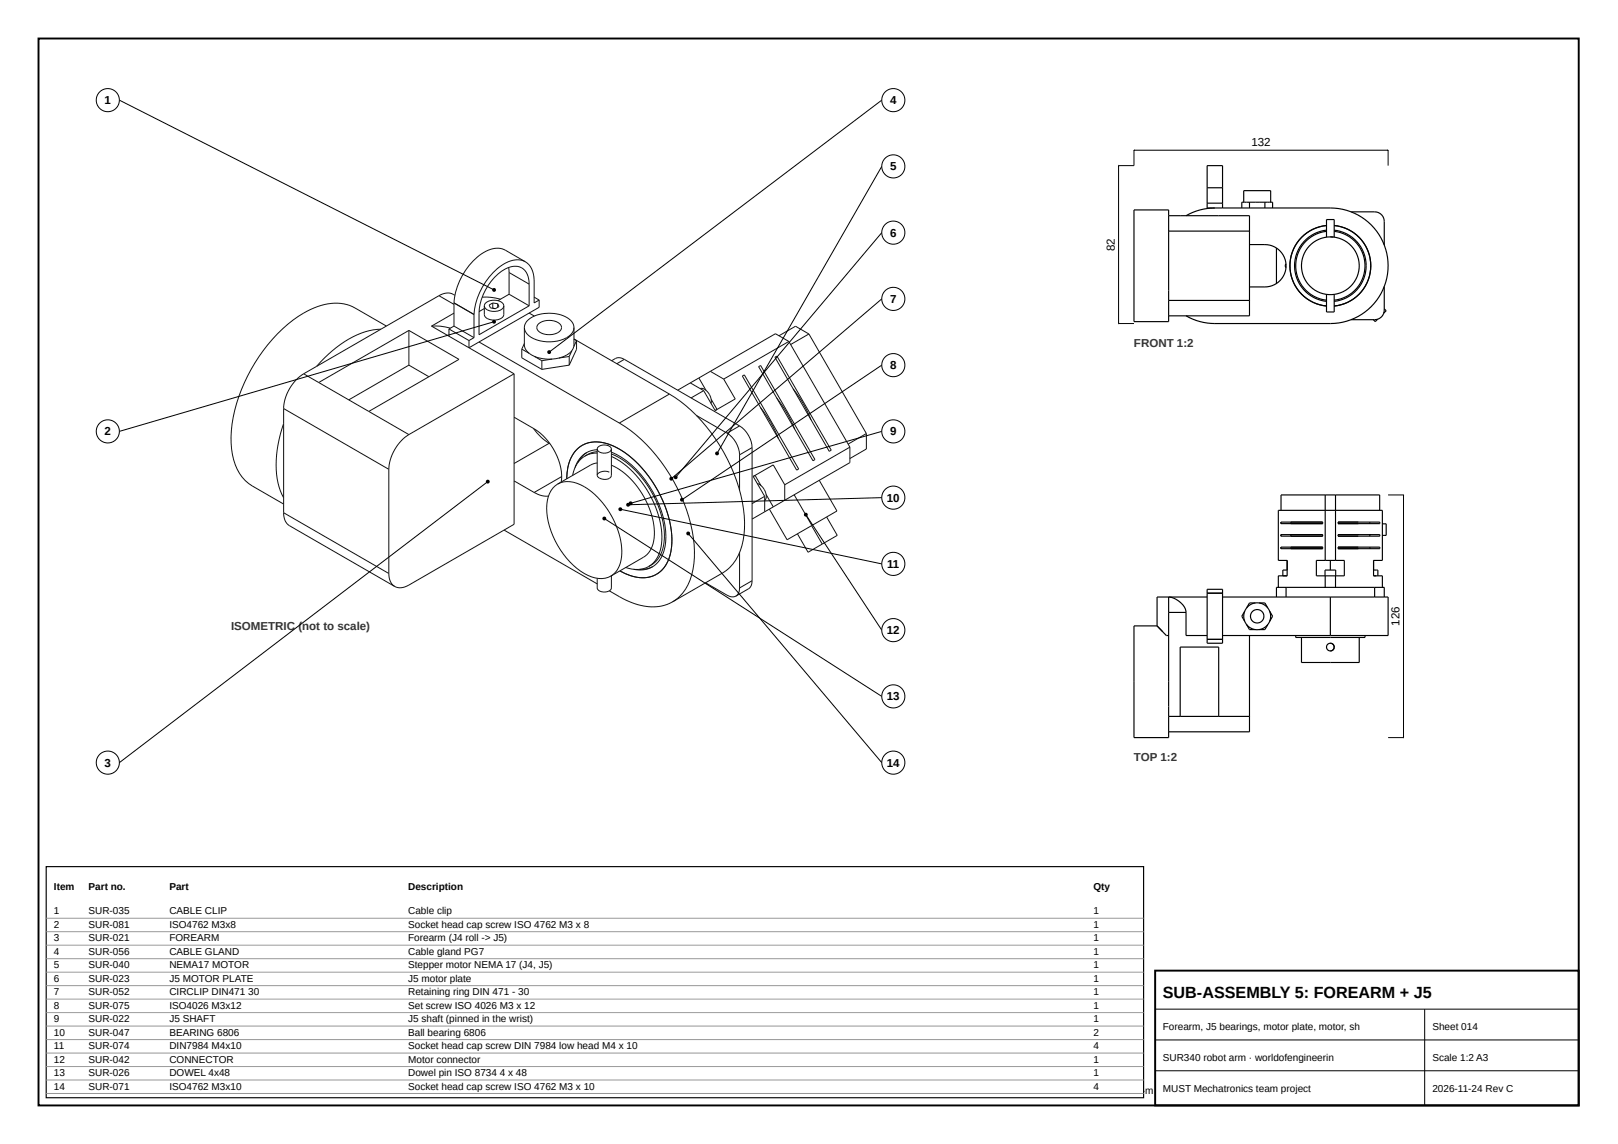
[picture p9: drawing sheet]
<svg xmlns="http://www.w3.org/2000/svg" width="420mm" height="297mm" viewBox="0 0 420 297" stroke-linecap="round" stroke-linejoin="round" font-family="sans-serif">
<path d="M10 10h400v277h-400zM300 252h110v35h-110z" fill="none" stroke="#000" stroke-width=".5"/>
<path d="M31 26l97.3 49.3M360.5 43v-4h-66v4h-4v41h4M360.5 128.5h4v63h-4M300 262h110M300 270h110M300 278h110M370 262v25" fill="none" stroke="#000" stroke-width=".26"/>
<g fill="none" stroke="#111" stroke-width=".26">
<path d="M114 76.8l-15.1 8.7M114 76.8l3.9 2.2M117.9 78.6v6.1M117.9 78.6l5.2 3M117.9 78.6h.1M118.1 76.7a3.5 3.5 0 0 0-4.1 .1M125.2 77.1a13.6 13.6 0 0 1 4.8 .6M125.8 79.4v2.5a3.2 3.2 0 0 0 5 0v-2.5M125.8 79.4v.3a3.2 3.2 0 0 0 5-.1v-.2M125.8 79.4a2.71 2.71 0 0 1 3.5-1.4l1.1 .6 .4 .8M128 78.7l-1 .5 .4 .7 1.3 .2M128 78.7l1.2 .2"/>
<path d="M128 78.7l-.1 1.3M129.2 78.9l.4 .7-1 .5M129.2 78.9v.9M132.1 69.5l.1 1.3M132.2 70.8v5.6M132.2 76.4l-2.9 1.7M132.2 70.8l5.2 3M132.2 76.4l5.2 3M136.4 68l-5.2-3a5.9 5.9 0 0 0-6.1 .9 17.5 17.5 0 0 0-7.2 12.7M136.4 68a5.3 5.3 0 0 1 2.3 4.6v6l1.3-.7M136.4 68a6.1 6.1 0 0 0-6.7 1.3 17.6 17.6 0 0 0-6.6 12.3M137.4 73.8a4.1 4.1 0 0 0-3-4.6 7.1 7.1 0 0 0-6 2.8 14.4 14.4 0 0 0-4 9.3v5.6l13-7.5"/>
<path d="M137.4 73.8v5.6M138.7 77.1l1.3 .8M140 77.9v1.9l-18.2 10.5v-1.9M78.9 97a11.5 11.5 0 0 0-5.2 9.1M78.9 97l27.3 15.8M82.2 95.1l-3.3 1.9M98.9 85.5a22.7 22.7 0 0 0-14.7 7.5l-2 2.1M98.9 85.5l-16.7 9.6M100.3 84.6l-8.1-4.6a12.3 12.3 0 0 0-11.5 .3 38.2 38.2 0 0 0-17.3 19.1 30.7 30.7 0 0 0-2.7 20 11 11 0 0 0 4.8 6.8l8.2 4.7M106.2 85.8l-23.4 13.5M106.2 85.8l13 7.5-23.4 13.5M106.2 94.8l-15.6 9"/>
<path d="M106.2 85.8v9M106.2 94.8l5.2 3M112.1 84.7a13.5 13.5 0 0 1 4.9 .5M112.1 84.7l21.4 12.3M116.6 85.4v1.9M116.6 85.4l5.2 3M117.9 81.3l-5.8 3.4M117.9 84.7l-1.3 .7M117.9 84.7l5.2 3M123.1 81.6h.1M123.1 81.6v6.1M123.1 87.7l-1.3 .7"/>
<path d="M124.4 88.8l36.4 21M125.8 80.1l-1.4 .8M133.5 97v39.1l-27.3 15.8a3.7 3.7 0 0 1-3.7 .4M133.5 97l-27.3 15.8M135.5 90.6v2.3l5.2 3M135.5 90.6l2 1.2M136.2 85v4.8l.3 .9 1 1.1M136.2 85a4.4 4.4 0 0 0 4 3.5 8.4 8.4 0 0 0 8.4-2l.5-1.5M136.2 85a4.4 4.4 0 0 1 4-3.4 8.4 8.4 0 0 1 8.4 2l.5 1.4M136.2 89.2l-.7 1.4M137.4 81.3l1.4 .8M137.5 91.8l1.3 .7"/>
<path d="M138.8 92.5l.5 .2a10.6 10.6 0 0 0 4.1 .5M138.8 92.5l1.9 1.1M139.9 84a4.6 4.6 0 0 1 5.7 .3 1.64 1.64 0 0 1-1.5 2.4 4.2 4.2 0 0 1-4.6-1.1l-.1-.3a1.29 1.29 0 0 1 .5-1.3zM140.7 93.6v2.3M143.4 93.2l-2.7 .4M145.2 93l-1.8 .2M147.8 92.5v2.3M147.8 94.8l-7.1 1.1M147.8 92.5l-2.6 .5M148.5 91l-1.3 1.2-2 .8M148.5 91l-.7 1.5M149 90l-.5 1"/>
<path d="M149.1 88l24.7 14.3M149.1 88.1l.6 .3M149.1 85l-.1 5M149.7 88.4v2.3l-1.9 4.1M149.7 88.4l-.7 1.6M162.1 93.3l-1.5-.4-1.8 .7M162.1 93.3l30 17.3M162.1 93.3l-1.9 1.1M179.3 99.4l-3.3 1.9M179.3 99.4l3.4 2M181.5 98.1l1.8 3.2M184.5 96.4l3.4 2"/>
<path d="M184.5 96.4l-5.2 3M187.9 98.4l3 5.2-5.2 3M192.8 97.6l.5-.3 14.1 24.5-.5 .3zM197 95.2l.5-.3 14.1 24.4-.5 .3zM201.2 92.7l.6-.3 14.1 24.5-.5 .3zM204.9 88.6l15.8 27.5M204.9 88.6l-3.5-2-16.9 9.8M204.9 88.6l-17 9.8M210.1 86.7l-4.8 2.7M210.1 86.7l14.9 25.9M210.1 86.7l-3.5-2-4.3 2.5M73.7 109.9a26.8 26.8 0 0 0-.9 17.5l.9 1.8"/>
<path d="M73.7 106.1v27M73.7 106.1l27.3 15.7M106.2 112.8a11.5 11.5 0 0 0-5.2 9M133.5 108.3l5.2 3a15.3 15.3 0 0 1 7.1 13.8M138.5 111.2l2 2.3 2.1 1.6M142.6 115.1l.2 .1M142.6 115.1l-9.1 5.2M151.2 115.6a8.7 8.7 0 0 1 8.3 .3 29.3 29.3 0 0 1 14 17.7 16.5 16.5 0 0 1-.6 13.2 6.8 6.8 0 0 1-2.4 2.3M151.2 115.6a9.4 9.4 0 0 0-4 8.7M151.2 115.6a9.3 9.3 0 0 1 9 .6 30 30 0 0 1 14.3 24 9.9 9.9 0 0 1-3.5 8.6l-.5 .3M151.9 118.4a7.1 7.1 0 0 0-3.2 5M152.4 117.5a6.4 6.4 0 0 0-2.3 2.6"/>
<path d="M155.1 116.7a6.2 6.2 0 0 0-5.8 4.7M155.1 117.6a6.1 6.1 0 0 0-3.2 .8M155.1 117.3l-1.3 .2-1.9 .9M155.1 116.6a2.19 2.19 0 0 0 3.5 .4l.2-.4M155.1 116.6a2.21 2.21 0 0 1 3.4-.6l.3 .6M155.1 116.6v6.8M158.8 117.4a24.7 24.7 0 0 1 13 15.4 15.8 15.8 0 0 1 0 11.9 6.2 6.2 0 0 1-7.2 3.1M158.8 116.6v6.8a2.1 2.1 0 0 1-3.4 .5l-.3-.5M158.8 118.5a25.3 25.3 0 0 1 12.9 18.6 10.8 10.8 0 0 1-2.1 9.1l-1.1 .9M158.8 117.9a24.1 24.1 0 0 1 12.5 14.4 15.8 15.8 0 0 1 .2 11.7l-1.3 1.8-1.7 1.3M160.8 109.8a43.4 43.4 0 0 1 18.6 26.2 23.7 23.7 0 0 1-.7 15.8 10.2 10.2 0 0 1-4.1 4.5M173.8 102.3a43.5 43.5 0 0 1 18.6 26.2 23.8 23.8 0 0 1-.7 15.8 10.3 10.3 0 0 1-4 4.5l-13.1 7.5"/>
<path d="M173.8 102.3l-13 7.5M180.9 107.9l7.9 4.6M181.8 100.9a3 3 0 0 1 2.9 3.3v.5M182.7 101.4l3 5.2M182.7 101.4l-3.2 1.9M184.7 103.7l1.5 2.6-.5 .3M188.8 112.5a7.1 7.1 0 0 1 3.3 5.6M192.1 110.6a7.2 7.2 0 0 1 3.2 5.6M192.1 118.1v9.2M192.1 110.6l-3.3 1.9M195.3 116.2v34.6M195.3 116.2l-3.2 1.9"/>
<path d="M197.5 105.8a32.1 32.1 0 0 1 4.7 8.1M201.7 103.4a33 33 0 0 1 4.7 8M206 100.9a32.5 32.5 0 0 1 4.6 8.1M220.7 116.1v4l-16.9 9.8M220.7 116.1l-16.9 9.8M225 112.6v4l-4.3 2.4M225 112.6l-4.7 2.7M73.7 133.1a3.7 3.7 0 0 0 1.5 3.4l27.3 15.8M73.7 133.1l27.3 15.8M101 121.8v27.1M130.9 137.6l24.2 14M133.5 124.8l5.2 3.1"/>
<path d="M138.7 127.9l1.9 .8 1.8 .1M144.8 125.7a7.8 7.8 0 0 1 8.4 1.6 21.3 21.3 0 0 1 8.2 17.3 6.4 6.4 0 0 1-2.8 5M144.8 125.7a7 7 0 0 0-2.8 6.3 21.3 21.3 0 0 0 10.7 17.4 6.5 6.5 0 0 0 5.9 .2M145.9 123.7l-7.2 4.2M155.1 120.2l-1.8 .6-8.5 4.9M158.2 122.6a2.42 2.42 0 0 0-3.1 .8M158.8 120.8a20.8 20.8 0 0 1 11.1 18.9 6.4 6.4 0 0 1-2.8 5l-8.5 4.9M195.6 123.7l.5-.3 1.5 2.6M195.6 123.7l5.2-3 3 5.2M195.6 123.7l3 5.2M196.7 125.5a3.4 3.4 0 0 1 2.1 4.2l-.2 .2M198.6 132.9l-3.3 1.9"/>
<path d="M198.6 128.9v4M198.6 128.9l-3.3 1.8M199 128.4l1.8 3.2M199.8 132.2l4.6 7.9 6.4-3.7M200.8 131.6l-2.2 1.3M203.8 129.9l-3 1.7M203.8 125.9v4M206.2 128.5l4.6 7.9M207.1 138.6l2.8 4.8 3.6-2.2M210.8 136.5l2.7 4.7M212.8 124.7l4.6 8-6.6 3.7M214.7 134.2l2.7 4.8-3.9 2.2"/>
<path d="M101 148.9a3.7 3.7 0 0 0 1.5 3.4M155.1 150.1v2.5a1.94 1.94 0 0 0 2.7 1l.4-.2M158.2 153.4a23.3 23.3 0 0 0 10.1 4.1 10.3 10.3 0 0 0 6.3-1.2M158.8 149.5v3.1l-.6 .8M161 148.2a9.8 9.8 0 0 0 9 1.1l.5-.2M168.5 147.1a7.1 7.1 0 0 1-6 .2M169.5 147.1a6.3 6.3 0 0 1-3.4 .7M183.2 151.3l6.2 3.5 .9 .2 .8-.2M192.1 152.6l-.3 1.3-.7 .9M192.1 143.5v9.1M195.3 150.8l-.2 1.3-.5 .6-3.5 2.1M195.3 150.8l-3.2 1.8"/>
</g>
<g fill="none" stroke="#000" stroke-width=".3">
<path d="M303.5 56v-1.5h-9v29h9v-1.5M303.5 56v4M303.5 56h21v4M313.5 48.8v5.2h32a15 15 0 0 1 15 15 15 15 0 0 1-15 15h-30a15 15 0 0 1-7.5-2M313.5 48.8v-5.8h4v5.8M313.5 48.8h4M313.5 52.8h4M314.7 54h.1M315.5 54a15 15 0 0 0-7.5 2M317.5 48.8v5.2M322.5 54v-1.5h8v1.5M323 52.5v-3h7v3"/>
<path d="M324.5 52.5v1.5M328.5 52.5v1.5M344.5 58.6a10.5 10.5 0 0 0-9.5 10.4 10.5 10.5 0 0 0 9.5 10.4M344.5 59.8a9.3 9.3 0 0 0-8.3 9.2 9.3 9.3 0 0 0 8.3 9.2M346.5 58.6a10.5 10.5 0 0 1 9.5 10.4 10.5 10.5 0 0 1-9.5 10.4 10.5 10.5 0 0 0 9.5-10.4 10.5 10.5 0 0 0-9.5-10.4zM346.5 59.8a9.3 9.3 0 0 1 8.3 9.2 9.3 9.3 0 0 1-8.3 9.2M350.9 55h6.1a2.49 2.49 0 0 1 2.5 2.5v6.1M303.5 60v18M303.5 78v4M303.5 78h21M303.5 60h21M324.5 78v4h-21"/>
<path d="M324.5 63.5h4a5.5 5.5 0 0 1 5.5 5.5 5.5 5.5 0 0 1-5.5 5.5h-4M324.5 60v18M331.5 64.4v9.2M334 68.5l-.2 .4 .2 .6M344.5 60.1a9 9 0 0 0-8 8.9 9 9 0 0 0 8 8.9M344.5 76.4v4.6h2v-4.6M344.5 61.6v-4.6h2v4.6M345.5 61.5h.8M346.5 60.1a9 9 0 0 1 8 8.9 9 9 0 0 1-8 8.9M359.5 74.4v6.1a2.49 2.49 0 0 1-2.5 2.5h-6.1M357.8 82.9l-.6 .6-.5-.5M359.5 80.2l.5 .5-.6 .6"/>
<path d="M332.7 132.5v-4h25.6v4M343.5 138.8h-8.3v.4h8.3M343.5 135.5h-8.3v.4h8.3M343.5 138.8h-10.8v.4h10.8M343.5 135.5h-10.8v.4h10.8M343.5 135.5v.4M343.5 138.8v.4M344.2 128.5v17M346.8 128.5v17M347.5 139.2h5.2M347.5 138.8h5.2M347.5 135.9h5.2"/>
<path d="M347.5 135.5h5.2M347.5 135.5h10.8v.4h-10.8M347.5 138.8h10.8v.4h-10.8M347.5 135.5v.4M347.5 138.8v.4M355.7 135.5v.4M355.7 138.8v.4M359 136h1v3h-1M303.5 159v27M303.5 155v4M303.5 155h-3v7.5M303.5 155a5.2 5.2 0 0 1 4.5 4"/>
<path d="M303.5 155h10M303.5 159h4.5M308 159v6h5.5M313.5 154v12M313.5 154v-1h4v1M313.5 154h4M317.5 154v12M317.5 155h39.5M323.2 158.7l-.7 1.3 .7 1.3M326 156.5h-1.5l-.8 1.3M327 156.5h1.5l.7 1.3M329.7 158.7l.8 1.3-.8 1.3"/>
<path d="M334 152.5h-2.5v2.5M334 152.5h23M334 152.5v2.5M334.3 148h-1.1v1.5h1.1M334.3 149.5v-4h-2.3v-13h27v13h-2.3v4M334.3 149.5h-2.3v3M341.9 145.5h7.2v4h-7.2zM343.5 142h-8.3v.4h8.3M343.5 142h-10.8v.4h10.8M343.5 142v.4M344.1 149.5v-1.5h2.8v1.5M344.2 149.5v3"/>
<path d="M345.5 145.5v2.5M345.5 155v10M346.8 149.5v3M347.5 142.4h5.2M347.5 142h5.2M347.5 142h10.8v.4h-10.8M347.5 142v.4M355.7 142v.4M356.7 149.5h.7M356.7 148h1.1v1.5M356.7 149.5h2.3v3M357 155h2.5"/>
<path d="M357 152.5h2.5v2.5M357 152.5v2.5M359.5 155h1v10h-15M300.5 162.5l.3 .3M300.5 162.5l2.4 2.5h.6M300.5 162.5h-6v29h9v-1.5M300.8 162.8l1.1 1.2M313.5 166v1h4v-1M313.5 166h4M317.5 165h28M323.7 162.2l.8 1.3h1.5M324.5 165v21"/>
<path d="M329.2 162.2l-.7 1.3h-1.5M336.5 165v.5h18v-.5M338 165.5v6.5h15v-6.5M345.5 167a1 1 0 0 1 1 1M346.5 168a1 1 0 0 1-1 1M303.5 186v4M303.5 186h21M306.5 186v-18h10v18M324.5 186v4h-21"/>
<circle cx="345.5" cy="69" r="7.5"/>
<circle cx="326.5" cy="160" r="1.75"/>
<circle cx="326.5" cy="160" r="3.5"/>
<circle cx="345.5" cy="168" r="1"/>
</g>
<g fill="#000">
<path d="M294.2 39l.6-.2v.4zM360.2 38.8l.6 .2-.6 .2zM290.5 42.7l.2 .6h-.4zM290.3 83.7h.4l-.2 .6zM364.5 128.2l.2 .6h-.4zM364.3 191.2h.4l-.2 .6z"/>
<circle cx="128.3" cy="75.3" r=".5"/>
</g>
<circle cx="28" cy="26" r="3" fill="#fff"/>
<g fill="none" stroke="#000" stroke-width=".26">
<path d="M128.3 83.5l-97.3 28.5"/>
<circle cx="28" cy="26" r="3"/>
</g>
<circle cx="128.3" cy="83.5" r=".5" fill="#000"/>
<circle cx="28" cy="112" r="3" fill="#fff"/>
<g fill="none" stroke="#000" stroke-width=".26">
<path d="M126.7 125l-95.7 73"/>
<circle cx="28" cy="112" r="3"/>
</g>
<circle cx="126.7" cy="125" r=".5" fill="#000"/>
<circle cx="28" cy="198" r="3" fill="#fff"/>
<g fill="none" stroke="#000" stroke-width=".26">
<path d="M229 26l-86.4 65.4"/>
<circle cx="28" cy="198" r="3"/>
</g>
<circle cx="142.6" cy="91.4" r=".5" fill="#000"/>
<circle cx="232" cy="26" r="3" fill="#fff"/>
<g fill="none" stroke="#000" stroke-width=".26">
<path d="M229 43.2l-42.8 74.5"/>
<circle cx="232" cy="26" r="3"/>
</g>
<circle cx="186.2" cy="117.7" r=".5" fill="#000"/>
<circle cx="232" cy="43.2" r="3" fill="#fff"/>
<g fill="none" stroke="#000" stroke-width=".26">
<path d="M229 60.4l-53.5 63.5"/>
<circle cx="232" cy="43.2" r="3"/>
</g>
<circle cx="175.5" cy="123.9" r=".5" fill="#000"/>
<circle cx="232" cy="60.4" r="3" fill="#fff"/>
<g fill="none" stroke="#000" stroke-width=".26">
<path d="M229 77.6l-54.7 46.7"/>
<circle cx="232" cy="60.4" r="3"/>
</g>
<circle cx="174.3" cy="124.3" r=".5" fill="#000"/>
<circle cx="232" cy="77.6" r="3" fill="#fff"/>
<g fill="none" stroke="#000" stroke-width=".26">
<path d="M229 94.8l-51.9 34.9"/>
<circle cx="232" cy="77.6" r="3"/>
</g>
<circle cx="177.1" cy="129.7" r=".5" fill="#000"/>
<circle cx="232" cy="94.8" r="3" fill="#fff"/>
<g fill="none" stroke="#000" stroke-width=".26">
<path d="M229 112l-65.2 18.7"/>
<circle cx="232" cy="94.8" r="3"/>
</g>
<circle cx="163.8" cy="130.7" r=".5" fill="#000"/>
<circle cx="232" cy="112" r="3" fill="#fff"/>
<g fill="none" stroke="#000" stroke-width=".26">
<path d="M229 129.2l-65.9 1.8"/>
<circle cx="232" cy="112" r="3"/>
</g>
<circle cx="163.1" cy="131" r=".5" fill="#000"/>
<circle cx="232" cy="129.2" r="3" fill="#fff"/>
<g fill="none" stroke="#000" stroke-width=".26">
<path d="M161.1 132.2l67.9 14.2"/>
<circle cx="232" cy="129.2" r="3"/>
</g>
<circle cx="161.1" cy="132.2" r=".5" fill="#000"/>
<circle cx="232" cy="146.4" r="3" fill="#fff"/>
<g fill="none" stroke="#000" stroke-width=".26">
<path d="M209.3 133.6l19.7 30"/>
<circle cx="232" cy="146.4" r="3"/>
</g>
<circle cx="209.3" cy="133.6" r=".5" fill="#000"/>
<circle cx="232" cy="163.6" r="3" fill="#fff"/>
<g fill="none" stroke="#000" stroke-width=".26">
<path d="M156.9 134.6l72.1 46.2"/>
<circle cx="232" cy="163.6" r="3"/>
</g>
<circle cx="156.9" cy="134.6" r=".5" fill="#000"/>
<circle cx="232" cy="180.8" r="3" fill="#fff"/>
<g fill="none" stroke="#000" stroke-width=".26">
<path d="M178.7 138.5l50.3 59.5"/>
<circle cx="232" cy="180.8" r="3"/>
</g>
<circle cx="178.7" cy="138.5" r=".5" fill="#000"/>
<circle cx="232" cy="198" r="3" fill="#fff"/>
<circle cx="232" cy="198" r="3" fill="none" stroke="#000" stroke-width=".26"/>
<path d="M12 225h285v60h-285z" fill="#fff"/>
<path d="M12 225h285v60h-285z" fill="none" stroke="#000" stroke-width=".3"/>
<g fill="none" stroke="#999" stroke-width=".26">
<path d="M12 238.4h285M12 241.9h285M12 245.4h285M12 248.9h285M12 252.4h285M12 255.9h285M12 259.4h285M12 262.9h285M12 266.4h285M12 269.9h285M12 273.4h285M12 276.9h285"/>
<path d="M12 280.4h285M12 283.9h285"/>
</g>
<text font-size="4.2" x="302" y="259">SUB-ASSEMBLY 5: FOREARM + J5</text>
<g font-size="3">
<text x="27.2" y="27.1">1</text>
<text x="231.2" y="27.1">4</text>
<text x="325" y="38">132</text>
<text x="231.2" y="44.2">5</text>
<text x="231.2" y="61.4">6</text>
<text x="289.5" y="65.2" transform="rotate(-90 289.5 65.2)">82</text>
<text x="231.2" y="78.6">7</text>
<text x="231.2" y="95.8">8</text>
<text x="27.2" y="113">2</text>
<text x="231.2" y="113">9</text>
<text x="230.3" y="130.2">10</text>
<text x="230.4" y="147.4">11</text>
<text x="230.3" y="164.6">12</text>
<text x="363.5" y="162.5" transform="rotate(-90 363.5 162.5)">126</text>
<text x="230.3" y="181.8">13</text>
<text x="27.2" y="199">3</text>
<text x="230.3" y="199">14</text>
</g>
<g font-size="3" fill="#333">
<text x="294.5" y="90">FRONT 1:2</text>
<text x="60" y="163.6">ISOMETRIC (not to scale)</text>
<text x="294.5" y="197.5">TOP 1:2</text>
</g>
<g font-size="2.6">
<text x="14" y="231">Item</text>
<text x="23" y="231">Part no.</text>
<text x="44" y="231">Part</text>
<text x="106" y="231">Description</text>
<text x="284" y="231">Qty</text>
<text x="14" y="237.4">1</text>
<text x="23" y="237.4">SUR-035</text>
<text x="44" y="237.4">CABLE CLIP</text>
<text x="106" y="237.4">Cable clip</text>
<text x="284" y="237.4">1</text>
<text x="14" y="240.9">2</text>
<text x="14" y="244.4">3</text>
<text x="23" y="240.9">SUR-081</text>
<text x="23" y="244.4">SUR-021</text>
<text x="44" y="240.9">ISO4762 M3x8</text>
<text x="44" y="244.4">FOREARM</text>
<text x="106" y="240.9">Socket head cap screw ISO 4762 M3 x 8</text>
<text x="106" y="244.4">Forearm (J4 roll -&gt; J5)</text>
<text x="284" y="240.9">1</text>
<text x="284" y="244.4">1</text>
<text x="14" y="247.9">4</text>
<text x="14" y="251.4">5</text>
<text x="23" y="247.9">SUR-056</text>
<text x="23" y="251.4">SUR-040</text>
<text x="44" y="247.9">CABLE GLAND</text>
<text x="44" y="251.4">NEMA17 MOTOR</text>
<text x="106" y="247.9">Cable gland PG7</text>
<text x="106" y="251.4">Stepper motor NEMA 17 (J4, J5)</text>
<text x="284" y="247.9">1</text>
<text x="284" y="251.4">1</text>
<text x="14" y="254.9">6</text>
<text x="23" y="254.9">SUR-023</text>
<text x="44" y="254.9">J5 MOTOR PLATE</text>
<text x="106" y="254.9">J5 motor plate</text>
<text x="284" y="254.9">1</text>
<text x="14" y="258.4">7</text>
<text x="14" y="261.9">8</text>
<text x="23" y="258.4">SUR-052</text>
<text x="23" y="261.9">SUR-075</text>
<text x="44" y="258.4">CIRCLIP DIN471</text>
<text x="44" y="261.9">ISO4026 M3x12</text>
<text x="64.4" y="258.4">30</text>
<text x="106" y="258.4">Retaining ring DIN 471 - 30</text>
<text x="106" y="261.9">Set screw ISO 4026 M3 x 12</text>
<text x="284" y="258.4">1</text>
<text x="284" y="261.9">1</text>
<text x="14" y="265.4">9</text>
<text x="14" y="268.9">10</text>
<text x="23" y="265.4">SUR-022</text>
<text x="23" y="268.9">SUR-047</text>
<text x="44" y="265.4">J5 SHAFT</text>
<text x="44" y="268.9">BEARING 6806</text>
<text x="106" y="265.4">J5 shaft (pinned in the wrist)</text>
<text x="106" y="268.9">Ball bearing 6806</text>
<text x="284" y="265.4">1</text>
<text x="284" y="268.9">2</text>
<text x="302" y="267.5">Forearm, J5 bearings, motor plate, motor, sh</text>
<text x="372" y="267.5">Sheet 014</text>
<text x="14" y="272.4">11</text>
<text x="14" y="275.9">12</text>
<text x="23" y="272.4">SUR-074</text>
<text x="23" y="275.9">SUR-042</text>
<text x="44" y="272.4">DIN7984 M4x10</text>
<text x="44" y="275.9">CONNECTOR</text>
<text x="106" y="272.4">Socket head cap screw DIN 7984 low head M4 x 10</text>
<text x="106" y="275.9">Motor connector</text>
<text x="284" y="272.4">4</text>
<text x="284" y="275.9">1</text>
<text x="302" y="275.5">SUR340 robot arm · worldofengineerin</text>
<text x="372" y="275.5">Scale 1:2 A3</text>
<text x="14" y="279.4">13</text>
<text x="23" y="279.4">SUR-026</text>
<text x="44" y="279.4">DOWEL 4x48</text>
<text x="106" y="279.4">Dowel pin ISO 8734</text>
<text x="129.8" y="279.4">4 x 48</text>
<text x="284" y="279.4">1</text>
<text x="14" y="282.9">14</text>
<text x="23" y="282.9">SUR-071</text>
<text x="44" y="282.9">ISO4762 M3x10</text>
<text x="106" y="282.9">Socket head cap screw ISO 4762 M3 x 10</text>
<text x="230" y="284">Units mm · First-angle projection (ISO 128-30) · ISO 2768-</text>
<text x="284" y="282.9">4</text>
<text x="297.4" y="284">m</text>
<text x="302" y="283.5">MUST Mechatronics team project</text>
<text x="372" y="283.5">2026-11-24 Rev C</text>
</g>
</svg>
